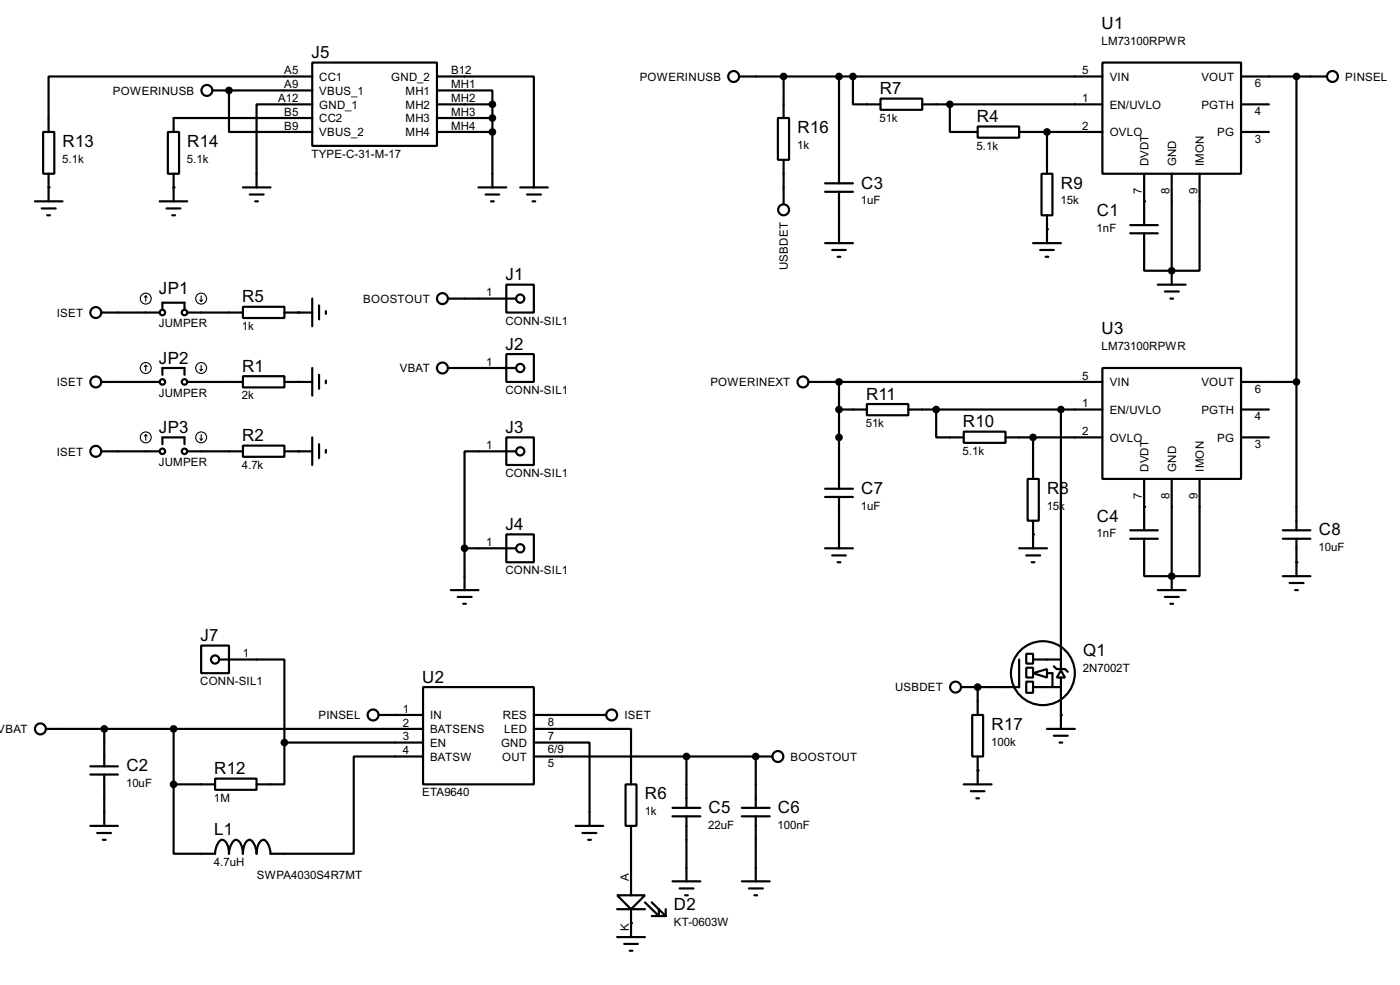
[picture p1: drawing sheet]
<svg xmlns="http://www.w3.org/2000/svg" width="256mm" height="180mm" viewBox="0 0 256 180" stroke-linecap="round" stroke-linejoin="round" font-family="sans-serif">
<g fill="none" stroke="#000" stroke-width=".4">
<path d="M38.9 16.6h18.3M42 16.6v7.6h15.2M57.2 11.5h22.9v15.2h-22.9zM57.2 19.1h-10.2v15.2M57.2 14h-48.3v10.2M80.1 14h17.7v20.3M80.1 16.6h10.1v2.5M80.1 19.1h10.1M90.2 19.1v15.2M135.4 14h66.6M143.6 14v7.6M153.7 14v19.6"/>
<path d="M156.3 14v5.1h5M161.3 18.1h7.7v2h-7.7zM169 19.1h33M174 19.1v5.1h5.1M202 11.5h25.4v20.3h-25.4zM227.4 19.1h5.1M227.4 14h15.7M237.5 14v83.1M6.4 36.9h5.1M7.7 38.2h2.5M7.9 24.2h2.1v7.6h-2.1zM8.7 39.4h.5"/>
<path d="M8.9 31.8v5.1M29.3 36.9h5M30.5 38.2h2.6M30.8 24.2h2v7.6h-2zM31.6 39.4h.5M31.8 31.8v5.1M44.5 34.3h5.1M45.8 35.6h2.5M46.8 36.9h.5M57.2 21.6h-25.4v2.6M80.1 24.2h10.1M80.1 21.6h10.1"/>
<path d="M87.7 34.3h5.1M89 35.6h2.5M90 36.9h.5M95.3 34.3h5.1M96.6 35.6h2.5M97.6 36.9h.5M142.5 21.6h2.1v7.7h-2.1zM143.6 29.3v8.1M151.2 33.6h5.1M151.2 35.1h5.1M153.7 35.1v9.4M179.1 23.2h7.6v2h-7.6z"/>
<path d="M186.7 24.2h15.3M190.8 31.8h2v7.6h-2zM191.8 24.2v7.6M191.8 39.4v5.1M209.6 31.8v9.4M214.7 31.8v20.3M219.8 31.8v17.8h-10.2v-6.9M227.4 24.2h5.1M18.6 57.2h10.7M29.8 56.7v-1.3h4v1.3M34.3 57.2h10.2M44.5 56.2h7.6v2h-7.6z"/>
<path d="M52.1 57.2h5.1M57.2 54.7v5M58.5 55.9v2.6M59.7 57v.5M82.1 54.7h12.4M92.8 52.1h5v5.1h-5zM151.2 44.5h5.1M152.5 45.8h2.5M153.5 47h.5M189.3 44.5h5.1M190.6 45.8h2.5M191.6 47h.5"/>
<path d="M207.1 41.2h5M207.1 42.7h5M212.1 52.1h5.1M213.4 53.4h2.6M214.4 54.7h.5M18.6 69.9h10.7M29.8 68.6v-1.2h4v1.2M34.3 69.9h10.2M44.5 68.9h7.6v2h-7.6zM52.1 69.9h5.1M57.2 67.4v5M58.5 68.6v2.6"/>
<path d="M59.7 69.7v.5M82.1 67.4h12.4M92.8 64.8h5v5.1h-5zM148.1 69.9h53.9M153.7 69.9v19.6M153.7 75h5.1M158.8 74h7.6v2h-7.6zM166.4 75h35.6M171.5 75v5.1h5.1M176.6 79h7.6v2.1h-7.6zM194.4 75v43.2M202 67.4h25.4v20.3h-25.4z"/>
<path d="M227.4 69.9h10.1M227.4 75h5.1M18.6 82.6h10.7M29.8 81.3v-1.2h4v1.2M34.3 82.6h10.2M44.5 81.6h7.6v2h-7.6zM52.1 82.6h5.1M57.2 80.1v5M58.5 81.3v2.6M59.7 82.4v.5M92.8 80.1h5v5h-5zM92.8 97.8h5v5.1h-5z"/>
<path d="M94.5 82.6h-9.4v17.8M151.2 89.5h5.1M151.2 91h5.1M153.7 91v9.4M184.2 80.1h17.8M188.3 87.7h2v7.6h-2zM189.3 80.1v7.6M189.3 95.3v5.1M207.1 97.1h5M207.1 98.6h5M209.6 87.7v9.4M214.7 87.7v20.3"/>
<path d="M219.8 87.7v17.8h-10.2v-6.9M227.4 80.1h5.1M235 97.1h5.1M235 98.6h5.1M237.5 98.6v6.9M36.9 118.2h5.1v5h-5.1zM82.6 108h5.1M83.9 109.3h2.5M84.9 110.5h.5M85.1 100.4h9.4M85.1 100.4v7.6M151.2 100.4h5.1"/>
<path d="M152.5 101.7h2.5M153.5 102.9h.5M186.7 100.4h5.1M188 119.7h1.3v1.8h-1.3zM188 101.7h2.6M189 102.9h.5M194.4 118.4v4.1M212.1 108h5.1M213.4 109.3h2.6M214.4 110.5h.5M235 105.5h5.1M236.3 106.7h2.5"/>
<path d="M237.3 108h.5M8.4 133.4h69.1M19.1 133.4v6.9M31.8 133.4v10.2M40.2 120.7h11.9v15.2M52.1 135.9v7.7h-5.1M52.1 135.9h25.4M69.4 130.9h8.1M77.5 125.8h20.3v17.8h-20.3zM77.5 138.5h-12.7v17.8h-15.2a2.68 2.68 0 0 0-1.3-2.6 2.33 2.33 0 0 0-1.3 2.6 2.68 2.68 0 0 0-1.2-2.6 1.47 1.47 0 0 0-1.1 1.3l-.2 1.3a2.33 2.33 0 0 0-1.3-2.6 2.68 2.68 0 0 0-1.2 2.6 3.1 3.1 0 0 0-1-2.5 .88 .88 0 0 0-1.2 .7l-.3 1.1-.1 .7h-7.6v-12.7M97.8 135.9h10.2v15.3M97.8 133.4h17.8v10.2"/>
<path d="M97.8 138.5h43.7M97.8 130.9h13.3M125.8 138.5v9.4M138.5 138.5v9.4M178.1 130.9h2v7.6h-2zM179.1 125.8v5.1M179.1 138.5v5.1M186.7 120.7v5.1h-10.6M188 124.8h1.3v2h-1.3zM188 122.2h1.3v1.8h-1.3zM189.3 123.2l2.5-.7v1.5zM189.3 125.8h5.1"/>
<path d="M189.3 120.7h5.1M191.8 133.4h5.1M191.8 123.2h1v2.6M193.1 134.7h2.5M193.1 122l.5 .5h1.5l.5 .5M194.1 135.9h.5M194.4 122.7l.7 1.3h-1.5zM194.4 124v9.4M16.6 140.3h5M16.6 141.8h5M16.6 151.2h5M17.8 152.5h2.6"/>
<path d="M18.9 153.7h.5M19.1 141.8v9.4M31.8 143.6h7.6M39.4 142.5h7.6v2.1h-7.6zM105.5 151.2h5M106.7 152.5h2.6M107.8 153.7h.5M114.6 143.6h2v7.6h-2zM115.6 151.2v12.7M123.2 147.9h5.1M123.2 149.4h5.1M125.8 149.4v11.9"/>
<path d="M135.9 147.9h5.1M135.9 149.4h5.1M138.5 149.4v11.9M176.6 143.6h5.1M177.9 144.8h2.5M178.9 146.1h.5M113.1 163.9h5.1l-2.6 2.5zM113.1 171.5h5.1M113.1 166.4h5.1M114.4 172.8h2.5M115.4 174h.5M115.6 166.4v5.1"/>
<path d="M118.2 165.2l2.5 2.5v-1.3M119.4 165.2l2.6 2.5M119.4 167.7h2.6M122 166.4v1.3M123.2 161.3h5.1M124.5 162.6h2.6M125.5 163.9h.5M135.9 161.3h5.1M137.2 162.6h2.6M138.2 163.9h.5"/>
<circle cx="37.9" cy="16.6" r="1"/>
<circle cx="134.4" cy="14" r="1"/>
<circle cx="244.1" cy="14" r="1"/>
<circle cx="143.5" cy="38.4" r="1"/>
<circle cx="17.5" cy="57.2" r="1"/>
<circle cx="29.7" cy="57.2" r=".5"/>
<circle cx="33.8" cy="57.2" r=".5"/>
<circle cx="81" cy="54.7" r="1"/>
<circle cx="95.3" cy="54.7" r=".75"/>
<circle cx="17.5" cy="69.9" r="1"/>
<circle cx="29.7" cy="69.9" r=".5"/>
<circle cx="33.8" cy="69.9" r=".5"/>
<circle cx="81" cy="67.4" r="1"/>
<circle cx="95.3" cy="67.4" r=".75"/>
<circle cx="147.1" cy="69.9" r="1"/>
<circle cx="17.5" cy="82.6" r="1"/>
<circle cx="29.7" cy="82.6" r=".5"/>
<circle cx="33.8" cy="82.6" r=".5"/>
<circle cx="95.3" cy="82.6" r=".75"/>
<circle cx="95.3" cy="100.4" r=".75"/>
<circle cx="7.4" cy="133.4" r="1"/>
<circle cx="39.4" cy="120.7" r=".75"/>
<circle cx="68.3" cy="130.9" r="1"/>
<circle cx="112" cy="130.9" r="1"/>
<circle cx="142.5" cy="138.5" r="1"/>
<circle cx="175" cy="125.8" r="1"/>
<circle cx="191" cy="123.2" r="5.9"/>
</g>
<g fill="#000">
<circle cx="42" cy="16.6" r=".2"/>
<circle cx="8.9" cy="34.3" r=".2"/>
<circle cx="31.8" cy="34.3" r=".2"/>
<circle cx="209.6" cy="36.9" r=".2"/>
<circle cx="54.7" cy="57.2" r=".2"/>
<circle cx="191.8" cy="42" r=".2"/>
<circle cx="214.7" cy="49.6" r=".2"/>
<circle cx="54.7" cy="69.9" r=".2"/>
<circle cx="54.7" cy="82.6" r=".2"/>
<circle cx="189.3" cy="97.8" r=".2"/>
<circle cx="209.6" cy="92.8" r=".2"/>
<circle cx="214.7" cy="105.5" r=".2"/>
<circle cx="237.5" cy="102.9" r=".2"/>
<circle cx="72.4" cy="130.9" r=".2"/>
<circle cx="138.5" cy="138.5" r=".2"/>
<circle cx="179.1" cy="125.8" r=".2"/>
<circle cx="194.4" cy="130.9" r=".2"/>
<circle cx="179.1" cy="141" r=".2"/>
<circle cx="115.6" cy="169" r=".2"/>
</g>
<g fill="#000" stroke="#000" stroke-width=".4">
<circle cx="41.9" cy="16.6" r=".5"/>
<circle cx="90.2" cy="19.1" r=".5"/>
<circle cx="143.5" cy="14" r=".5"/>
<circle cx="153.7" cy="14" r=".5"/>
<circle cx="156.2" cy="14" r=".5"/>
<circle cx="174" cy="19.1" r=".5"/>
<circle cx="237.5" cy="14" r=".5"/>
<circle cx="90.2" cy="21.6" r=".5"/>
<circle cx="90.2" cy="24.2" r=".5"/>
<circle cx="191.8" cy="24.2" r=".5"/>
<circle cx="214.6" cy="49.6" r=".5"/>
<circle cx="153.7" cy="69.9" r=".5"/>
<circle cx="153.7" cy="75" r=".5"/>
<circle cx="171.5" cy="75" r=".5"/>
<circle cx="194.3" cy="75" r=".5"/>
<circle cx="237.5" cy="69.9" r=".5"/>
<circle cx="153.7" cy="80.1" r=".5"/>
<circle cx="189.2" cy="80.1" r=".5"/>
<circle cx="85.1" cy="100.4" r=".5"/>
<circle cx="214.6" cy="105.5" r=".5"/>
<circle cx="19.1" cy="133.4" r=".5"/>
<circle cx="31.8" cy="133.4" r=".5"/>
<circle cx="52.1" cy="135.9" r=".5"/>
<circle cx="125.7" cy="138.5" r=".5"/>
<circle cx="138.4" cy="138.5" r=".5"/>
<circle cx="179.1" cy="125.8" r=".5"/>
<circle cx="31.8" cy="143.6" r=".5"/>
</g>
<g fill="none" stroke="#000" stroke-width=".2">
<path d="M26.7 54.2l-.2 .2M26.7 54.2l.3 .2M26.7 54.2v1M36.6 54.9l.3 .3M36.9 54.2v1M37.1 54.9l-.2 .3M26.7 66.9v1M26.7 79.6v1M26.7 66.9l-.2 .2M26.7 66.9l.3 .2M26.7 79.6l-.2 .2M26.7 79.6l.3 .2"/>
<path d="M36.6 67.6l.3 .3M36.9 66.9v1M36.9 79.6v1M37.1 67.6l-.2 .3M36.6 80.3l.3 .3M37.1 80.3l-.2 .3"/>
<circle cx="26.7" cy="54.7" r="1"/>
<circle cx="36.8" cy="54.7" r="1"/>
<circle cx="26.7" cy="67.4" r="1"/>
<circle cx="36.8" cy="67.4" r="1"/>
<circle cx="26.7" cy="80.1" r="1"/>
<circle cx="36.8" cy="80.1" r="1"/>
</g>
<g font-size="3.5">
<text x="201.8" y="5.3">U1</text>
<text x="57.1" y="10.6">J5</text>
<text x="161.2" y="17.3">R7</text>
<text x="179" y="22.4">R4</text>
<text x="11.5" y="26.8">R13</text>
<text x="34.3" y="26.8">R14</text>
<text x="146.1" y="24.3">R16</text>
<text x="157.8" y="34.5">C3</text>
<text x="194.4" y="34.5">R9</text>
<text x="201" y="39.5">C1</text>
<text x="29.1" y="53.9">JP1</text>
<text x="92.6" y="51.3">J1</text>
<text x="44.4" y="55.4">R5</text>
<text x="92.6" y="64">J2</text>
<text x="201.8" y="61.2">U3</text>
<text x="29.1" y="66.6">JP2</text>
<text x="44.4" y="68.1">R1</text>
<text x="158.7" y="73.2">R11</text>
<text x="29.1" y="79.3">JP3</text>
<text x="44.4" y="80.8">R2</text>
<text x="92.6" y="79.3">J3</text>
<text x="176.4" y="78.2">R10</text>
<text x="157.8" y="90.4">C7</text>
<text x="191.8" y="90.4">R8</text>
<text x="201" y="95.5">C4</text>
<text x="92.6" y="97">J4</text>
<text x="241.6" y="98">C8</text>
<text x="36.7" y="117.4">J7</text>
<text x="77.4" y="125">U2</text>
<text x="198.4" y="120.1">Q1</text>
<text x="181.7" y="133.6">R17</text>
<text x="23.2" y="141.2">C2</text>
<text x="39.3" y="141.7">R12</text>
<text x="118.2" y="146.3">R6</text>
<text x="129.8" y="148.8">C5</text>
<text x="142.5" y="148.8">C6</text>
<text x="39.3" y="152.9">L1</text>
<text x="123.5" y="166.6">D2</text>
</g>
<g font-size="2.4">
<text x="201.8" y="8.2">LM73100RPWR</text>
<text x="20.7" y="17.3">POWERINUSB</text>
<text x="52.1" y="13.6">A5</text>
<text x="52.1" y="16.2">A9</text>
<text x="58.5" y="14.8">CC1</text>
<text x="58.5" y="17.3">VBUS_1</text>
<text x="71.7" y="14.8">GND_2</text>
<text x="74.3" y="17.3">MH1</text>
<text x="82.6" y="13.6">B12</text>
<text x="82.6" y="16.2">MH1</text>
<text x="117.2" y="14.8">POWERINUSB</text>
<text x="198.3" y="13.6">5</text>
<text x="203.3" y="14.8">VIN</text>
<text x="220.1" y="14.8">VOUT</text>
<text x="229.9" y="16">6</text>
<text x="246.4" y="14.8">PINSEL</text>
<text x="50.9" y="18.7">A12</text>
<text x="52.1" y="21.2">B5</text>
<text x="52.1" y="23.8">B9</text>
<text x="58.5" y="19.9">GND_1</text>
<text x="58.5" y="22.4">CC2</text>
<text x="74.3" y="19.9">MH2</text>
<text x="74.3" y="22.4">MH3</text>
<text x="82.6" y="18.7">MH2</text>
<text x="82.6" y="21.2">MH3</text>
<text x="82.6" y="23.8">MH4</text>
<text x="161.1" y="22.3">51k</text>
<text x="198.3" y="18.7">1</text>
<text x="198.3" y="23.8">2</text>
<text x="203.3" y="19.9">EN/UVLO</text>
<text x="220.1" y="19.9">PGTH</text>
<text x="229.9" y="21.1">4</text>
<text x="11.4" y="29.8">5.1k</text>
<text x="34.3" y="29.8">5.1k</text>
<text x="57" y="28.9">TYPE-C-31-M-17</text>
<text x="58.5" y="25">VBUS_2</text>
<text x="74.3" y="25">MH4</text>
<text x="146.1" y="27.2">1k</text>
<text x="178.9" y="27.4">5.1k</text>
<text x="203.3" y="25">OVLO</text>
<text x="223" y="25">PG</text>
<text x="229.9" y="26.1">3</text>
<text x="209.2" y="35.5" transform="rotate(-90 209.2 35.5)">7</text>
<text x="210.4" y="30.5" transform="rotate(-90 210.4 30.5)">DVDT</text>
<text x="214.3" y="35.4" transform="rotate(-90 214.3 35.4)">8</text>
<text x="215.5" y="30.5" transform="rotate(-90 215.5 30.5)">GND</text>
<text x="219.4" y="35.5" transform="rotate(-90 219.4 35.5)">9</text>
<text x="220.6" y="30.5" transform="rotate(-90 220.6 30.5)">IMON</text>
<text x="157.7" y="37.4">1uF</text>
<text x="194.3" y="37.4">15k</text>
<text x="200.9" y="42.5">1nF</text>
<text x="144.3" y="49.4" transform="rotate(-90 144.3 49.4)">USBDET</text>
<text x="10.4" y="58">ISET</text>
<text x="29.1" y="59.9">JUMPER</text>
<text x="66.5" y="55.4">BOOSTOUT</text>
<text x="89.1" y="54.3">1</text>
<text x="92.6" y="59.4">CONN-SIL1</text>
<text x="44.3" y="60.4">1k</text>
<text x="201.8" y="64.1">LM73100RPWR</text>
<text x="10.4" y="70.7">ISET</text>
<text x="73.2" y="68.1">VBAT</text>
<text x="89.1" y="67">1</text>
<text x="130.1" y="70.7">POWERINEXT</text>
<text x="198.3" y="69.5">5</text>
<text x="203.3" y="70.7">VIN</text>
<text x="220.1" y="70.7">VOUT</text>
<text x="229.9" y="71.9">6</text>
<text x="29.1" y="72.6">JUMPER</text>
<text x="44.3" y="73.1">2k</text>
<text x="92.6" y="72.1">CONN-SIL1</text>
<text x="198.3" y="74.6">1</text>
<text x="203.3" y="75.8">EN/UVLO</text>
<text x="220.1" y="75.8">PGTH</text>
<text x="229.9" y="76.9">4</text>
<text x="10.4" y="83.4">ISET</text>
<text x="89.1" y="82.2">1</text>
<text x="158.6" y="78.2">51k</text>
<text x="176.4" y="83.3">5.1k</text>
<text x="198.3" y="79.7">2</text>
<text x="203.3" y="80.8">OVLO</text>
<text x="223" y="80.8">PG</text>
<text x="229.9" y="82.1">3</text>
<text x="29.1" y="85.3">JUMPER</text>
<text x="44.3" y="85.8">4.7k</text>
<text x="92.6" y="87.3">CONN-SIL1</text>
<text x="210.4" y="86.4" transform="rotate(-90 210.4 86.4)">DVDT</text>
<text x="215.5" y="86.4" transform="rotate(-90 215.5 86.4)">GND</text>
<text x="220.6" y="86.4" transform="rotate(-90 220.6 86.4)">IMON</text>
<text x="157.7" y="93.3">1uF</text>
<text x="191.8" y="93.3">15k</text>
<text x="209.2" y="91.4" transform="rotate(-90 209.2 91.4)">7</text>
<text x="214.3" y="91.4" transform="rotate(-90 214.3 91.4)">8</text>
<text x="219.4" y="91.4" transform="rotate(-90 219.4 91.4)">9</text>
<text x="89.1" y="100">1</text>
<text x="200.9" y="98.4">1nF</text>
<text x="241.6" y="100.9">10uF</text>
<text x="92.6" y="105.1">CONN-SIL1</text>
<text x="36.7" y="125.4">CONN-SIL1</text>
<text x="44.5" y="120.3">1</text>
<text x="198.4" y="123">2N7002T</text>
<text x="58.3" y="131.7">PINSEL</text>
<text x="73.8" y="130.5">1</text>
<text x="78.8" y="131.7">IN</text>
<text x="92.1" y="131.7">RES</text>
<text x="114.4" y="131.7">ISET</text>
<text x="164" y="126.6">USBDET</text>
<text x="-.4" y="134.2">VBAT</text>
<text x="73.8" y="133">2</text>
<text x="73.8" y="135.5">3</text>
<text x="78.8" y="134.2">BATSENS</text>
<text x="78.8" y="136.7">EN</text>
<text x="91.8" y="136.7">GND</text>
<text x="92.4" y="134.2">LED</text>
<text x="100.4" y="132.9">8</text>
<text x="100.4" y="135.4">7</text>
<text x="100.4" y="137.9">6/9</text>
<text x="181.6" y="136.5">100k</text>
<text x="73.8" y="138.1">4</text>
<text x="78.8" y="139.3">BATSW</text>
<text x="92" y="139.3">OUT</text>
<text x="100.4" y="140.5">5</text>
<text x="144.8" y="139.3">BOOSTOUT</text>
<text x="23.1" y="144.1">10uF</text>
<text x="39.2" y="146.8">1M</text>
<text x="77.3" y="145.8">ETA9640</text>
<text x="118.1" y="149.2">1k</text>
<text x="129.8" y="151.7">22uF</text>
<text x="142.5" y="151.7">100nF</text>
<text x="39.2" y="158.5">4.7uH</text>
<text x="47" y="160.8">SWPA4030S4R7MT</text>
<text x="115.2" y="161.3" transform="rotate(-90 115.2 161.3)">A</text>
<text x="115.2" y="170.4" transform="rotate(-90 115.2 170.4)">K</text>
<text x="123.4" y="169.5">KT-0603W</text>
</g>
</svg>
